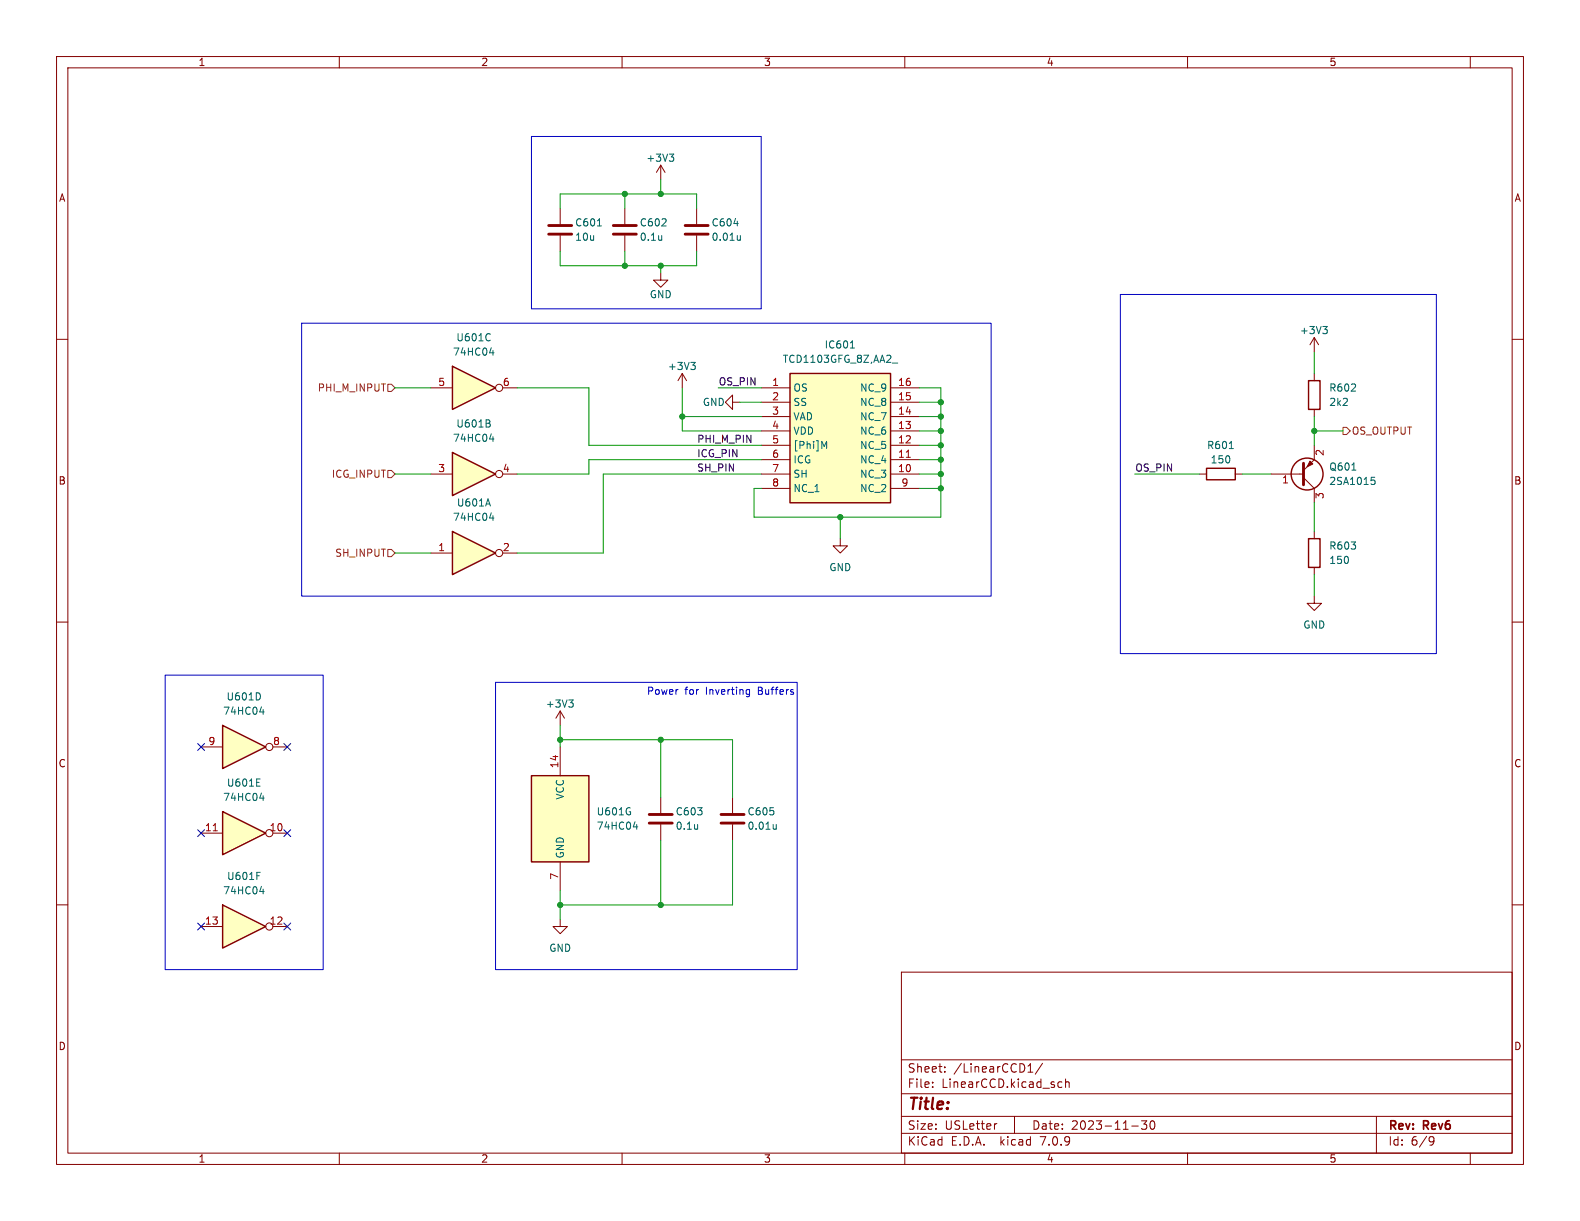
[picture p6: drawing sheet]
<svg xmlns="http://www.w3.org/2000/svg" width="279mm" height="216mm" viewBox="0 0 279 216" stroke-linecap="round" stroke-linejoin="round" font-family="sans-serif">
<g fill="none" stroke="#840000" stroke-width=".18">
<path d="M10 10h259.4v195.9h-259.4zM12 12h255.4v191.9h-255.4zM60 10v2M110 10v2M160 10v2M210 10v2M260 10v2M99.1 36.8v2.8M110.5 36.8v2.8M116.8 29.2l-.7 1.3M116.8 29.2v2.6M116.8 29.2l.8 1.3"/>
<path d="M123.2 36.8v2.8M10 60h2M99.1 41.7v2.8M110.5 41.7v2.8M116.8 48.3v1.2h1.3l-1.3 1.3-1.2-1.3h1.2M123.2 41.7v2.8M267.4 60h2M10 110h2M267.4 110h2M99.1 125.7l-.8 1.3M99.1 125.7v2.6M99.1 132.1v5.1"/>
<path d="M99.1 125.7l.7 1.3M10 160h2M99.1 152.4v5.1M116.8 141v2.8M116.8 145.8v2.8M129.5 141v2.8M129.5 145.8v2.8M267.4 160h2M99.1 162.6v1.2h1.2l-1.2 1.3-1.3-1.3h1.3M159.4 171.9h108v32h-108zM159.4 197.4h108M159.4 193.4h108"/>
<path d="M159.4 187.4h108M164.9 192.1v.2M164.9 191.4v.1M167.1 189.4v.2M167.1 188.7v.1M176.3 198.7l-.3 .1M179.4 197.4v3M181.8 189.6h.8M181.9 188.4l.3-.3v1.5M184.4 188l-1.3 1.9M187.2 192.2h.6M187.2 191.4h.6"/>
<path d="M188.4 191.4l.2-.1 .4 .1 .1 .9M188.4 190.8v1.5M200.1 199.1h1.2M201.9 198.2h.9l-.5 .6 .4 .1v.6l-.2 .2h-.4l-.2-.2M203.6 198.3l.1-.1a.81 .81 0 0 1 .6 .6 .81 .81 0 0 1-.3 .8l-.1 .1a.81 .81 0 0 1-.6-.6 .81 .81 0 0 1 .3-.8zM243.4 197.4v6.5M60 203.9v2M110 203.9v2M159.4 200.4h108M160 203.9v2M210 203.9v2M253 201l.5 .1a.99 .99 0 0 1-.4 1.4h-.2"/>
<path d="M253.6 201.6l-.3 .3h-.3M260 203.9v2"/>
</g>
<g fill="none" stroke="#006464" stroke-width=".18">
<path d="M105.6 39.9h.8M118.4 27.2h.7l-.4 .5M118.9 27.7l.2 .3v.3l-.2 .2M129.8 39.5h.8M117 41.6v.9M117 42.4h.1M130.9 41.6v.9M130.9 42.4l-.3 .1M100.6 123.8h.8l-.5 .5M101.1 124.3l.3 .2v.3l-.3 .2M112 146.2h.8M112.6 145.8v.8"/>
<path d="M123.4 145.8v.8M123.4 146.5l-.1 .1M137.3 145.8v.8M137.3 146.5l-.4 .1"/>
</g>
<path d="M97 39.9h4.1M108.5 39.9h4M121.2 39.9h4M97 41.4h4.1M108.5 41.4h4M121.2 41.4h4M114.8 145.5h4.1M114.8 144h4.1M127.5 145.5h4.1M127.5 144h4.1" fill="none" stroke="#840000" stroke-width=".51"/>
<path d="M94 137.2h10.1v15.2h-10.1z" fill="#ffffc2" stroke="#ffffc2" stroke-width=".18"/>
<path d="M94 137.2h10.1v15.2h-10.1z" fill="none" stroke="#840000" stroke-width=".25"/>
<path d="M80 80l7.6 3.8-7.6 3.8z" fill="#ffffc2"/>
<path d="M80 80l7.6 3.8-7.6 3.8z" fill="none" stroke="#840000" stroke-width=".25"/>
<g fill="none" stroke="#840000" stroke-width=".18">
<path d="M76.2 83.8h3.8M88.9 83.8h2.5"/>
<circle cx="88.3" cy="83.8" r=".63"/>
</g>
<path d="M86.4 74.8l.3 .3-.1 .3-.1 .1M86.5 74.3l.1 .2-.1 .3M86.6 77.6h.8M87.2 77.2v.8" fill="none" stroke="#006464" stroke-width=".18"/>
<path d="M39.4 160l7.6 3.8-7.6 3.8z" fill="#ffffc2"/>
<path d="M39.4 160l7.6 3.8-7.6 3.8z" fill="none" stroke="#840000" stroke-width=".25"/>
<g fill="none" stroke="#840000" stroke-width=".18">
<path d="M35.6 163.8h3.8M48.3 163.8h2.5"/>
<circle cx="47.6" cy="163.8" r=".63"/>
</g>
<path d="M45.4 154.2h.6M45.9 157.6h.8M46.5 157.2v.9" fill="none" stroke="#006464" stroke-width=".18"/>
<path d="M39.4 143.5l7.6 3.8-7.6 3.8z" fill="#ffffc2"/>
<path d="M39.4 143.5l7.6 3.8-7.6 3.8z" fill="none" stroke="#840000" stroke-width=".25"/>
<g fill="none" stroke="#840000" stroke-width=".18">
<path d="M35.6 147.3h3.8M48.3 147.3h2.5"/>
<circle cx="47.6" cy="147.3" r=".63"/>
</g>
<path d="M37.7 146.9h.7" fill="none" stroke="#a90000" stroke-width=".18"/>
<path d="M45.4 139h.6M45.4 137.7h.6M45.9 141.1h.8M46.5 140.7v.8" fill="none" stroke="#006464" stroke-width=".18"/>
<path d="M39.4 128.3l7.6 3.8-7.6 3.8z" fill="#ffffc2"/>
<g fill="none" stroke="#840000" stroke-width=".25">
<path d="M139.7 66h17.8v22.9h-17.8zM231.4 67.3h2v5.1h-2zM213.4 82.8h5v2h-5zM231.4 95.3h2v5h-2zM39.4 128.3l7.6 3.8-7.6 3.8z"/>
<circle cx="231.1" cy="83.8" r="2.82"/>
</g>
<g fill="none" stroke="#840000" stroke-width=".18">
<path d="M232.4 59.7l-.8 1.3M232.4 59.7v2.5M232.4 59.7l.8 1.3M129.5 71.1v-1.2l-1.2 1.2 1.2 1.3v-1.3h1.3M134.6 68.6h5.1M134.6 78.7h5.1M134.6 76.2h5.1M134.6 73.7h5.1M134.6 71.1h5.1M157.5 68.6h5.1M157.5 78.7h5.1M157.5 76.2h5.1"/>
<path d="M157.5 73.7h5.1M157.5 71.1h5.1M232.4 66v1.3M232.4 72.4v1.3M232.4 78.7v2.6l-1.9 1.9M134.6 83.8h5.1M134.6 81.3h5.1M134.6 86.4h5.1M148.6 95.3v1.2h1.3l-1.3 1.3-1.3-1.3h1.3M157.5 83.8h5.1M157.5 81.3h5.1M157.5 86.4h5.1"/>
<path d="M212.1 83.8h1.3M218.4 83.8h1.3M224.8 83.8h5.7M230.5 84.5l1.9 1.9v2.5M232.4 94v1.3M232.4 105.4v1.3h1.3l-1.3 1.3-1.3-1.3h1.3M232.4 100.3v1.3M35.6 132.1h3.8M48.3 132.1h2.5"/>
<circle cx="47.6" cy="132.1" r=".63"/>
</g>
<g fill="none" stroke="#006464" stroke-width=".18">
<path d="M233.9 57.7h.8l-.4 .5M234.5 58.2l.2 .3v.3l-.2 .2M145.3 78l.5 1 .4-1v1.3M150.4 61.5h.7M150.6 60.5l.1-.2v1.2M157.8 64.2h.9M217.4 79.3h.7M239.1 83.1h.7M242.5 84.4h.6M242.6 84.9h.3l.3 .2-.2 .5-.4 .1M45.9 125.9h.8M46 122.8v.7"/>
<path d="M46.5 125.5v.8"/>
</g>
<path d="M230.5 81.9v3.8z" fill="#840000" stroke="#840000" stroke-width=".51"/>
<path d="M231.6 81.5l.6 .5-1.1 .6z" fill="#840000" stroke="#840000" stroke-width=".18"/>
<path d="M139.7 66h17.8v22.9h-17.8z" fill="#ffffc2" stroke="#ffffc2" stroke-width=".18"/>
<path d="M160.3 80.9h.7" fill="none" stroke="#a90000" stroke-width=".18"/>
<path d="M80 64.8l7.6 3.8-7.6 3.8z" fill="#ffffc2"/>
<path d="M80 64.8l7.6 3.8-7.6 3.8z" fill="none" stroke="#840000" stroke-width=".25"/>
<g fill="none" stroke="#840000" stroke-width=".18">
<path d="M76.2 68.6h3.8M88.9 68.6h2.5"/>
<circle cx="88.3" cy="68.6" r=".63"/>
</g>
<path d="M86.6 59.1h.1M86.6 62.4h.8M86.7 60.1l-.1 .1M87.2 62v.8" fill="none" stroke="#006464" stroke-width=".18"/>
<path d="M80 94l7.6 3.8-7.6 3.8z" fill="#ffffc2"/>
<path d="M80 94l7.6 3.8-7.6 3.8z" fill="none" stroke="#840000" stroke-width=".25"/>
<g fill="none" stroke="#840000" stroke-width=".18">
<path d="M120.6 66l-.7 1.3M120.6 66v2.6M120.6 66l.8 1.3M76.2 97.8h3.8M88.9 97.8h2.5"/>
<circle cx="88.3" cy="97.8" r=".63"/>
</g>
<path d="M122.2 64.1h.7l-.4 .5M122.7 64.6l.2 .2v.3l-.2 .2M86.3 88.2l.4 1.3M86.6 91.6h.8M87.2 91.2v.8" fill="none" stroke="#006464" stroke-width=".18"/>
<path d="M68.6 67.9h.6l.6 .7-.6 .6h-.6zM237.5 75.6h.6l.7 .6-.7 .6h-.6zM68.6 83.2h.6l.6 .6-.6 .7h-.6zM68.6 97.2h.6l.6 .6-.6 .6h-.6z" fill="none" stroke="#725600" stroke-width=".18"/>
<path d="M94 24.1h40.6v30.5h-40.6zM53.3 57.2h122v48.2h-122zM198.1 52.1h55.9v63.5h-55.9zM29.2 119.4h27.9v52.1h-27.9zM87.6 120.7h53.4v50.8h-53.4zM132.2 121.9l.3 .1M132.5 121.9v1.1l-.1 .1-.3 .1M132.5 122.7l-.3 .1" fill="none" stroke="#0000c2" stroke-width=".18"/>
<g fill="none" stroke="#009600" stroke-width=".18">
<path d="M99.1 36.8v-2.5h24.1v2.5M110.5 34.3v2.5M116.8 31.8v2.5M99.1 44.5v2.5h24.1v-2.5M110.5 44.5v2.5M116.8 47v1.3M69.8 68.6h6.4M91.4 68.6h12.7v10.1h30.5M120.6 68.6v7.6h14M120.6 73.7h14M127 68.6h7.6M130.8 71.1h3.8"/>
<path d="M162.6 76.2h3.8M162.6 73.7h3.8M162.6 78.7h3.8M162.6 68.6h3.8v22.8h-33.1v-5h1.3M162.6 71.1h3.8M232.4 62.2v3.8M232.4 73.7v5M232.4 76.2h5.1M69.8 97.8h6.4M69.8 83.8h6.4M134.6 81.3h-30.5v2.5h-12.7M134.6 83.8h-27.9v14h-15.3"/>
<path d="M148.6 91.4v3.9M162.6 83.8h3.8M162.6 81.3h3.8M162.6 86.4h3.8M200.7 83.8h11.4M219.7 83.8h5.1M232.4 88.9v5.1M232.4 101.6v3.8M99.1 128.3v3.8M99.1 130.8h30.4v10.2M116.8 130.8v10.2M99.1 157.5v5.1"/>
<path d="M116.8 148.6v11.4M129.5 148.6v11.4h-30.4"/>
</g>
<path d="M35 131.5l1.2 1.2M36.2 131.5l-1.2 1.2M50.2 131.5l1.2 1.2M51.4 131.5l-1.2 1.2M35 146.7l1.2 1.2M36.2 146.7l-1.2 1.2M50.2 146.7l1.2 1.2M51.4 146.7l-1.2 1.2M35 163.2l1.2 1.2M36.2 163.2l-1.2 1.2M50.2 163.2l1.2 1.2M51.4 163.2l-1.2 1.2" fill="none" stroke="#000084" stroke-width=".18"/>
<g fill="#009600" stroke="#009600" stroke-width=".18">
<circle cx="148.6" cy="91.4" r=".46"/>
<circle cx="116.8" cy="130.8" r=".46"/>
<circle cx="110.5" cy="47" r=".46"/>
<circle cx="120.6" cy="73.7" r=".46"/>
<circle cx="99.1" cy="160" r=".46"/>
<circle cx="99.1" cy="130.8" r=".46"/>
<circle cx="116.8" cy="160" r=".46"/>
<circle cx="166.4" cy="83.8" r=".46"/>
<circle cx="166.4" cy="86.4" r=".46"/>
<circle cx="166.4" cy="78.7" r=".46"/>
<circle cx="166.4" cy="81.3" r=".46"/>
<circle cx="166.4" cy="76.2" r=".46"/>
<circle cx="166.4" cy="73.7" r=".46"/>
<circle cx="166.4" cy="71.1" r=".46"/>
<circle cx="232.4" cy="76.2" r=".46"/>
<circle cx="116.8" cy="47" r=".46"/>
<circle cx="116.8" cy="34.3" r=".46"/>
<circle cx="110.5" cy="34.3" r=".46"/>
</g>
<text font-size="2.8" fill="#840000" x="160.4" y="196.8">Title:</text>
<g font-size="2.1" fill="#840000">
<text x="160.4" y="189.9">Sheet:</text>
<text x="168.6" y="189.9">/LinearCCD1/</text>
<text x="160.4" y="192.6">File:</text>
<text x="166.5" y="192.6">LinearCCD.kicad_sch</text>
<text x="160.4" y="202.8">KiCad</text>
<text x="160.4" y="200">Size:</text>
<text x="167.1" y="200">USLetter</text>
<text x="168.1" y="202.8">E.D.A.</text>
<text x="177" y="202.8">kicad</text>
<text x="182.4" y="200">Date:</text>
<text x="184.2" y="202.8">7.0.9</text>
<text x="189.4" y="200">2023-11-30</text>
<text x="245.4" y="200.2">Rev:</text>
<text x="245.4" y="202.8">Id:</text>
<text x="249.5" y="202.8">6/9</text>
<text x="251.8" y="200.2">Rev6</text>
</g>
<g font-size="1.8" fill="#840000">
<text x="35" y="11.9">1</text>
<text x="85" y="11.9">2</text>
<text x="135" y="11.9">3</text>
<text x="185" y="11.9">4</text>
<text x="235" y="11.9">5</text>
<text x="10.3" y="35.9">A</text>
<text x="267.7" y="35.9">A</text>
<text x="10.3" y="85.9">B</text>
<text x="267.7" y="85.9">B</text>
<text x="10.3" y="135.9">C</text>
<text x="267.7" y="135.9">C</text>
<text x="10.3" y="185.9">D</text>
<text x="267.7" y="185.9">D</text>
<text x="35" y="205.8">1</text>
<text x="85" y="205.8">2</text>
<text x="135" y="205.8">3</text>
<text x="185" y="205.8">4</text>
<text x="235" y="205.8">5</text>
</g>
<g font-size="1.8" fill="#006464">
<text x="114.2" y="28.8">+3V3</text>
<text x="101.6" y="40.2">C601</text>
<text x="113" y="40.2">C602</text>
<text x="125.7" y="40.2">C604</text>
<text x="101.6" y="42.8">10u</text>
<text x="113" y="42.8">0.1u</text>
<text x="125.7" y="42.8">0.01u</text>
<text x="114.8" y="52.9">GND</text>
<text x="229.8" y="59.3">+3V3</text>
<text x="80" y="63.1">74HC04</text>
<text x="80.6" y="60.6">U601C</text>
<text x="118" y="65.6">+3V3</text>
<text x="138.3" y="64.4">TCD1103GFG_8Z,AA2_</text>
<text x="145.7" y="61.8">IC601</text>
<text x="124.2" y="72">GND</text>
<text x="140.2" y="69.4">OS</text>
<text x="140.2" y="72">SS</text>
<text x="152" y="72">NC_8</text>
<text x="152" y="69.4">NC_9</text>
<text x="235" y="69.4">R602</text>
<text x="235" y="72">2k2</text>
<text x="80.6" y="75.8">U601B</text>
<text x="140.2" y="74.5">VAD</text>
<text x="140.2" y="77.1">VDD</text>
<text x="152" y="77.1">NC_6</text>
<text x="152" y="74.5">NC_7</text>
<text x="80" y="78.3">74HC04</text>
<text x="140.2" y="79.6">[Phi]M</text>
<text x="140.2" y="82.1">ICG</text>
<text x="152" y="82.1">NC_4</text>
<text x="152" y="79.6">NC_5</text>
<text x="213.3" y="79.6">R601</text>
<text x="214" y="82.1">150</text>
<text x="235" y="83.4">Q601</text>
<text x="80.7" y="89.8">U601A</text>
<text x="140.2" y="84.7">SH</text>
<text x="140.2" y="87.2">NC_1</text>
<text x="152" y="84.7">NC_3</text>
<text x="152" y="87.2">NC_2</text>
<text x="235" y="86">2SA1015</text>
<text x="80" y="92.3">74HC04</text>
<text x="146.6" y="101.2">GND</text>
<text x="235" y="97.4">R603</text>
<text x="235" y="99.9">150</text>
<text x="230.4" y="111.4">GND</text>
<text x="40" y="124.1">U601D</text>
<text x="96.4" y="125.3">+3V3</text>
<text x="39.4" y="126.6">74HC04</text>
<text x="39.4" y="141.8">74HC04</text>
<text x="40" y="139.3">U601E</text>
<text x="99.9" y="141.5" transform="rotate(-90 99.9 141.5)">VCC</text>
<text x="105.4" y="146.9">74HC04</text>
<text x="105.4" y="144.4">U601G</text>
<text x="119.4" y="144.4">C603</text>
<text x="119.4" y="146.9">0.1u</text>
<text x="132.1" y="144.4">C605</text>
<text x="132.1" y="146.9">0.01u</text>
<text x="40.1" y="155.8">U601F</text>
<text x="99.9" y="151.9" transform="rotate(-90 99.9 151.9)">GND</text>
<text x="39.4" y="158.3">74HC04</text>
<text x="97" y="168.5">GND</text>
</g>
<g font-size="1.8" fill="#725600">
<text x="56.1" y="69.4">PHI_M_INPUT</text>
<text x="239" y="77.1">OS_OUTPUT</text>
<text x="58.6" y="84.7">ICG_INPUT</text>
<text x="59.2" y="98.7">SH_INPUT</text>
</g>
<g font-size="1.8" fill="#a90000">
<text x="77.4" y="68.3">5</text>
<text x="88.8" y="68.3">6</text>
<text x="136.5" y="68.3">1</text>
<text x="136.5" y="70.9">2</text>
<text x="158.7" y="70.9">15</text>
<text x="158.7" y="68.3">16</text>
<text x="136.5" y="73.4">3</text>
<text x="136.5" y="75.9">4</text>
<text x="158.7" y="75.9">13</text>
<text x="158.7" y="73.4">14</text>
<text x="77.4" y="83.6">3</text>
<text x="88.8" y="83.6">4</text>
<text x="136.5" y="78.5">5</text>
<text x="136.5" y="81">6</text>
<text x="136.5" y="83.6">7</text>
<text x="158.7" y="83.6">10</text>
<text x="158.7" y="81">11</text>
<text x="158.7" y="78.5">12</text>
<text x="234.4" y="80.7" transform="rotate(-90 234.4 80.7)">2</text>
<text x="136.5" y="86.1">8</text>
<text x="159.3" y="86.1">9</text>
<text x="226.6" y="85.8">1</text>
<text x="234.4" y="88.3" transform="rotate(-90 234.4 88.3)">3</text>
<text x="77.4" y="97.5">1</text>
<text x="88.8" y="97.5">2</text>
<text x="36.8" y="131.8">9</text>
<text x="48.2" y="131.8">8</text>
<text x="98.8" y="135.9" transform="rotate(-90 98.8 135.9)">14</text>
<text x="36.2" y="147.1">11</text>
<text x="47.6" y="147.1">10</text>
<text x="98.8" y="155.6" transform="rotate(-90 98.8 155.6)">7</text>
<text x="36.2" y="163.6">13</text>
<text x="47.6" y="163.6">12</text>
</g>
<g font-size="1.8" fill="#0f0f0f">
<text x="127" y="68.2">OS_PIN</text>
<text x="123.2" y="78.4">PHI_M_PIN</text>
<text x="123.2" y="80.9">ICG_PIN</text>
<text x="123.2" y="83.5">SH_PIN</text>
<text x="200.7" y="83.5">OS_PIN</text>
</g>
<g font-size="1.8" fill="#0000c2">
<text x="114.3" y="122.9">Power</text>
<text x="121.1" y="122.9">for</text>
<text x="124.9" y="122.9">Inverting</text>
<text x="134.3" y="122.9">Buffers</text>
</g>
</svg>
